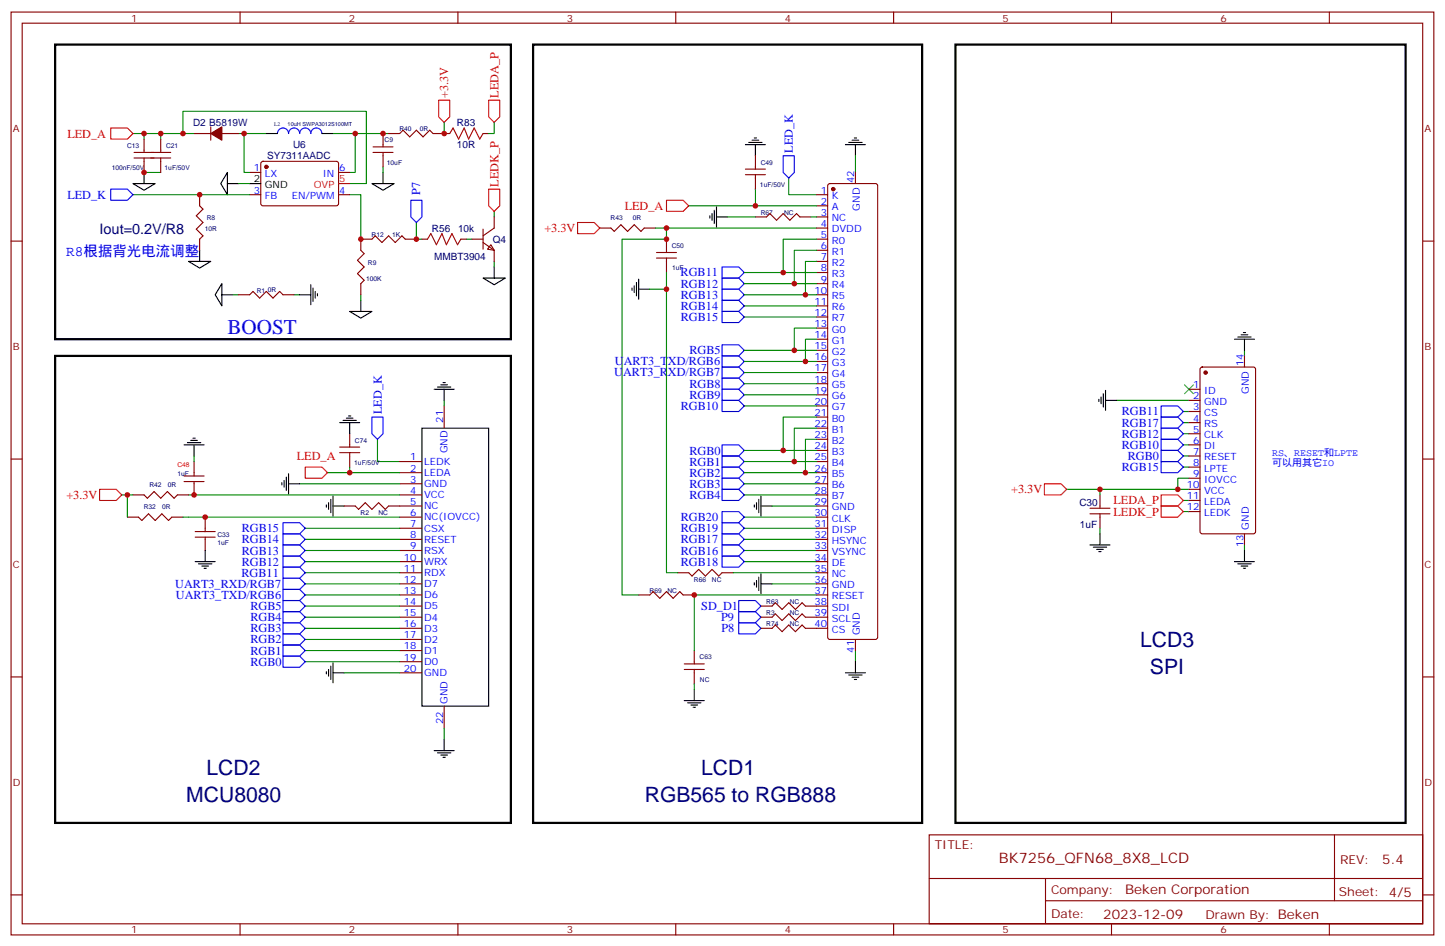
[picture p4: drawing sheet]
<svg xmlns="http://www.w3.org/2000/svg" width="459mm" height="300mm" viewBox="0 0 459 300" stroke-linecap="round" stroke-linejoin="round" font-family="sans-serif">
<g fill="none" stroke="#870000" stroke-width=".35">
<path d="M3.5 3.8h451.6v292.8h-451.6zM7 7.4h444.5v285.7h-444.5zM76.2 3.8v3.6M145.3 3.8v3.6M214.5 3.8v3.6M283.6 3.8v3.6M352.8 3.8v3.6M421.9 3.8v3.6M42.5 50.1h11.7M42.5 48.4h11.7M45.7 44.1v4.3M45.7 50.1v4.6"/>
<path d="M51 44.1v4.3M51 50.1v4.6M61.6 42.4h5.3M66.9 40.3v4.2M70.4 42.4h5.3M79.2 54.7h3.6M83 51.4l.5-.2h23.5l.5 .7-.1 13-.6 .4-23.6-.1-.4-.6v-12.7zM107.5 54.7h3.5M118.4 48.4h6.3M118.4 46.6h6.3M121.6 42.4v4.2M121.6 48.4v4.6"/>
<path d="M123.3 42.4h3.6l1-1.1 2.1 2.1 2.2-2.1 2.1 2.1 2.1-2.1 1 1.1h5.3M153.3 42.4h1.8M236.6 55.4h6.3M236.6 53.7h6.3M239.7 49.4v4.3M239.7 55.4v4.6M262.9 58.5l.5-.3h14.4l.5 .3 .3 .4v143.3l-.3 .5-.5 .2h-14.4l-.5-.3-.2-.4v-143.3zM271.5 54.7v3.5M3.5 76.5h3.5M63.4 61.8v3.5l1 1.1-2.1 2.1 2.1 2.1-2.1 2.1 2.1 2.1-1 1.1v3.5M79.2 61.8h3.6M107.5 61.8h3.5"/>
<path d="M132.2 75.9h-3.6l-1-1.1-2.2 2.1-2.1-2.1-2.1 2.1-2.1-2.1-1.1 1.1h-3.5v3.5l1.1 1.1-2.1 2.1 2.1 2.1-2.1 2.1 2.1 2.1-1.1 1.1v3.5M133.9 75.9h1.8M146.3 75.9h1.7M149.8 75.9h3.5M153.3 76.9l3.5 2.5v3.5M153.3 72.7v6.4M155.8 77.6l1 1.8-2.1-.3zM156.8 68.8v3.6l-3.5 2.4M190.4 72.4h3.5l1 1 2.2-2.1 2.1 2.1 2.1-2.1 2.1 2.1 1.1-1h3.5M211.5 75.9v4.2M239.7 68.8h3.6l1-1 2.2 2.1 2.1-2.1 2.1 2.1 2.1-2.1 1.1 1h3.5M259.2 61.8h3.5"/>
<path d="M259.2 65.3h3.5M259.2 68.8h3.5M259.2 72.4h3.5M259.2 75.9h3.5M259.2 79.4h3.5M451.5 76.5h3.6M75.7 93.5h3.5l1.1-1 2.1 2.1 2.1-2.1 2.1 2.1 2.2-2.1 1 1h3.5M208.4 81.9h6.3M208.4 80.1h6.3M211.5 81.9v4.6M259.2 82.9h3.5M259.2 86.5h3.5"/>
<path d="M259.2 90h3.5M259.2 93.5h3.5M259.2 97h3.5M259.2 100.6h3.5M259.2 104.1h3.5M259.2 107.6h3.5M259.2 111.2h3.5M259.2 114.7h3.5M259.2 118.2h3.5M381.1 116.7l.5-.2h16.2l.6 .4 .1 51.8-.5 .6-16.4 .1-.7-.5v-51.7zM395 112.9v3.6M111 137.6v4.3"/>
<path d="M141 128.8v7.1M259.2 121.7h3.5M259.2 125.3h3.5M259.2 128.8h3.5M259.2 132.3h3.5M259.2 135.9h3.5M259.2 139.4h3.5M377.3 123.5h3.6M377.3 127h3.6M377.3 130.6h3.6M377.3 134.1h3.6M377.3 137.6h3.6"/>
<path d="M3.5 145.6h3.5M42.2 157h3.5l1.1 1.1 2.1-2.1 2.1 2.1 2.1-2.1 2.1 2.1 1.1-1.1h3.5M58.4 151h6.4M58.4 152.8h6.4M61.6 146.4v4.6M61.6 152.8v4.2M107.8 143.6h6.4M107.8 141.9h6.4M111 143.6v4.6M126.9 146.4h7M126.9 150h7M126.9 153.5h7"/>
<path d="M126.9 157h7M259.2 146.4h3.5M259.2 150h3.5M259.2 153.5h3.5M259.2 157h3.5M259.2 142.9h3.5M349.1 157v4.3M377.3 141.1h3.6M377.3 144.7h3.6M377.3 148.2h3.6M377.3 151.7h3.6M377.3 155.3h3.6"/>
<path d="M377.3 158.8h3.6M451.5 145.6h3.6M40.4 164.1h3.6l1 1 2.1-2.1 2.1 2.1 2.2-2.1 2.1 2.1 1-1h3.6M61.9 168.7h6.4M61.9 170.4h6.4M65.1 164.1v4.6M65.1 170.4v4.3M109.2 160.5h3.5l1.1 1.1 2.1-2.1 2.1 2.1 2.2-2.1 2.1 2.1 1-1.1h10.6M126.9 164.1h7M126.9 167.6h7M126.9 171.1h7M126.9 174.7h7"/>
<path d="M126.9 178.2h7M259.2 160.5h3.5M259.2 164.1h3.5M259.2 167.6h3.5M259.2 171.1h3.5M259.2 174.7h3.5M259.2 178.2h3.5M345.9 163h6.4M345.9 161.3h6.4M349.1 163v4.6M377.3 162.3h3.6M395 169.4v3.5"/>
<path d="M126.9 181.7h7M126.9 185.2h7M126.9 188.8h7M126.9 192.3h7M126.9 195.8h7M126.9 199.4h7M202.7 188.8h3.5l1.1-1.1 2.1 2.1 2.1-2.1 2.1 2.1 2.2-2.1 1 1.1h3.5M215.1 181.7h3.5l1 1.1 2.2-2.1 2.1 2.1 2.1-2.1 2.1 2.1 1.1-1.1h3.5M241.5 192.3h3.5l1.1-1.1 2.1 2.2 2.1-2.2 2.1 2.2 2.2-2.2 1 1.1h7.1M241.5 195.8h3.5l1.1-1 2.1 2.1 2.1-2.1 2.1 2.1 2.2-2.1 1 1h7.1M241.5 199.4h3.5l1.1-1.1 2.1 2.1 2.1-2.1 2.1 2.1 2.2-2.1 1 1.1h7.1M259.2 181.7h3.5"/>
<path d="M259.2 185.2h3.5M259.2 188.8h3.5M3.5 214.8h3.5M126.9 202.9h7M126.9 206.4h7M126.9 209.9h7M126.9 213.5h7M217.2 212.4h6.3M217.2 210.6h6.3M220.3 206.4v4.2M220.3 212.4v4.6M271.5 202.9v3.5"/>
<path d="M451.5 214.8h3.6M141 224v7.1M294.9 264.9h156.6v28.2h-156.6zM294.9 278.7h156.5M331.8 278.7v14.1M423.5 264.9v20.9M3.5 283.9h3.5M76.2 293.1v3.5M145.3 293.1v3.5M214.5 293.1v3.5M283.6 293.1v3.5M331.8 285.8h119.6"/>
<path d="M352.8 293.1v3.5M421.9 293.1v3.5M451.5 283.9h3.6"/>
</g>
<g fill="none" stroke="#008700" stroke-width=".35">
<path d="M141 38.8v3.6M156.8 38.8v3.6h-1.7M42.2 42.4h19.4M45.7 54.7h5.3M45.7 42.4v1.7M51 42.4v1.7M58.1 42.4v-7.1h58.2v22.9h-5.3M75.7 42.4h1.8M75.7 58.2h3.5M84.5 42.4h-7v12.3h1.7M105.7 42.4h7M121.6 53v1.7"/>
<path d="M123.3 42.4h-10.6v12.3h-1.7M250.3 56.5v5.3h8.9M271.5 49.4v5.3M42.2 61.8h37M111 61.8h3.5v14.1M132.2 70.6v5.3h1.7M148 75.9h1.8M156.8 67.1v1.7M208 72.4h3.5M230.9 68.8h8.8M239.7 60v5.3h-21.1M239.7 65.3h19.5"/>
<path d="M257.4 68.8h1.8M259.2 72.4h-47.7v3.5h-14.1v112.9h5.3M259.2 79.4h-7.1v10.6M259.2 75.9h-10.6v10.6M73.9 93.5h1.8M93.3 93.5h1.8M114.5 93.5v1.8M156.8 82.9v1.8M211.5 86.5v5.3h-5.3M211.5 91.8v89.9h3.6M236.2 93.5h23M236.2 86.5h23"/>
<path d="M236.2 90h23M236.2 97h23M259.2 82.9h-3.6v10.6M236.2 100.6h23M236.2 118.2h23M236.2 114.7h23M236.2 111.2h23M259.2 107.6h-3.6v7.1M259.2 104.1h-7.1v7.1M395 111.2v1.7M119.8 139.4v7h7.1M141 127v1.8"/>
<path d="M236.2 128.8h23M236.2 125.3h23M236.2 121.7h23M259.2 139.4h-3.6v10.6M259.2 135.9h-7.1v10.5M259.2 132.3h-10.6v10.6M354.4 127h22.9M375.6 137.6h1.7M375.6 134.1h1.7M375.6 130.6h1.7M38.7 157h3.5M40.4 157v7.1"/>
<path d="M59.8 157h67.1M61.6 144.7v1.7M95.1 153.5h31.8M103.9 150h23M111 148.2v1.8M236.2 157h23M236.2 153.5h23M236.2 150h23M236.2 142.9h23M236.2 146.4h23M338.5 155.3h38.8M349.1 155.3v1.7"/>
<path d="M375.6 148.2h1.7M375.6 144.7h1.7M375.6 141.1h1.7M375.6 158.8h1.7M377.3 151.7h-3.5v3.6M58.1 164.1h68.8M96.9 178.2h30M96.9 174.7h30M96.9 171.1h30M96.9 167.6h30M236.2 178.2h23M236.2 174.7h23"/>
<path d="M236.2 171.1h23M236.2 167.6h23M236.2 164.1h23M245 160.5h14.2M349.1 167.6v1.8M375.6 162.3h1.7M395 172.9v1.8M96.9 199.4h30M96.9 195.8h30M96.9 192.3h30M96.9 188.8h30M96.9 185.2h30"/>
<path d="M96.9 181.7h30M232.7 181.7h26.5M245 185.2h14.2M259.2 188.8h-38.9v17.6M96.9 209.9h30M96.9 206.4h30M96.9 202.9h30M109.2 213.5h17.7M220.3 217v1.8M271.5 206.4v3.5M141 231.1v3.5"/>
</g>
<g fill="none" stroke="#000" stroke-width=".35">
<path d="M42.2 58.2h7l-3.5 2.2zM45.7 54.7v3.5M72.2 54.7v7.1l-2.1-3.6zM72.2 58.2h3.5M79.2 58.2h3.6M84.5 42.4h3.6M102.2 42.4h3.5M118 58.2h7.1l-3.5 2.2zM121.6 54.7v3.5M236.6 45.9h6.3M237.6 45.2h4.3M238.7 44.5h2.1"/>
<path d="M239.4 43.8h.7M239.7 45.9v3.5M268.3 45.9h6.4M269.4 45.2h4.2M270.4 44.5h2.2M271.1 43.8h.8M271.5 45.9v3.5M63.4 79.4v3.5M225.3 68.5v.7M226 67.8v2.1M226.7 66.7v4.2M227.4 68.8h3.5"/>
<path d="M227.4 65.7v6.3M59.8 82.9h7.1l-3.5 2.2zM70.4 90v7l-2.1-3.5zM70.4 93.5h3.5M95.1 93.5h3.5M98.6 90.3v6.4M99.3 91.4v4.2M100 92.5v2.1M100.8 93.2v.7M111 98.8h7l-3.5 2.1zM114.5 95.3v3.5M153.3 88.2h7.1l-3.6 2.1z"/>
<path d="M156.8 84.7v3.5M200.6 91.4v.7M201.3 90.7v2.1M202 89.6v4.3M202.7 91.8h3.5M202.7 88.6v6.3M391.8 107.6h6.3M392.9 106.9h4.2M393.9 106.2h2.1M394.6 105.5h.7M395 107.6v3.6M60.5 139.7h2.2"/>
<path d="M61.2 139h.7M107.8 134.1h6.4M108.9 133.4h4.2M109.9 132.7h2.1M110.6 132h.7M111 134.1v3.5M133.9 135.9h21.2v88.1h-21.2zM137.8 123.5h6.3M138.9 122.8h4.2M139.9 122.1h2.1M140.6 121.4h.7M141 123.5v3.5"/>
<path d="M348.8 126.7v.7M349.5 126v2.1M350.2 124.9v4.3M350.9 127h3.5M350.9 123.9v6.3M58.4 141.1h6.4M59.5 140.4h4.2M61.6 141.1v3.6M89.5 153.1v.7M90.2 152.4v2.2M90.9 151.4v4.2M91.6 153.5h3.5"/>
<path d="M91.6 150.3v6.4M104.3 159.5v2.1M105 158.4v4.3M105.7 157.4v6.3M240.1 159.5v2.1M240.8 158.4v4.3M241.5 157.4v6.3M61.9 178.2h6.4M63 178.9h4.2M64.1 179.6h2.1M65.1 174.7v3.5M103.6 160.2v.7"/>
<path d="M105.7 160.5h3.5M239.4 160.2v.7M241.5 160.5h3.5M345.9 172.9h6.4M347 173.6h4.2M348.1 174.3h2.1M348.8 175h.7M349.1 169.4v3.5M391.8 178.2h6.3M392.9 178.9h4.2M393.9 179.6h2.1M395 174.7v3.5"/>
<path d="M64.8 180.3h.7M239.4 184.9v.7M240.1 184.2v2.1M240.8 183.1v4.3M241.5 185.2h3.5M241.5 182.1v6.3M394.6 180.3h.7M103.6 213.1v.7M104.3 212.4v2.1M105 211.3v4.3M105.7 213.5h3.5M105.7 210.3v6.3"/>
<path d="M220.3 218.8v3.5M268.3 213.5h6.4M269.4 214.2h4.2M270.4 214.9h2.2M271.1 215.6h.8M271.5 209.9v3.6M137.8 238.2h6.3M138.9 238.9h4.2M139.9 239.6h2.1M141 234.6v3.6M217.2 222.3h6.3M218.2 223h4.3"/>
<path d="M219.3 223.7h2.1M220 224.4h.7M140.6 240.3h.7"/>
</g>
<g fill="none" stroke="#00f" stroke-width=".35">
<path d="M88.1 42.4a1.76 1.76 0 0 1 1.7-1.8 1.76 1.76 0 0 1 1.8 1.8 1.76 1.76 0 0 1 1.7-1.8 1.76 1.76 0 0 1 1.8 1.8 1.76 1.76 0 0 1 1.8-1.8 1.76 1.76 0 0 1 1.7 1.8 1.76 1.76 0 0 1 1.8-1.8 1.76 1.76 0 0 1 1.8 1.8M248.6 49.4h3.5v5.3l-1.8 1.8-1.7-1.8zM35.1 60h5.3l1.8 1.8-1.8 1.7h-5.3zM130.4 63.5h3.5v5.3l-1.7 1.8-1.8-1.8zM229.2 98.8h5.3l1.7 1.8-1.7 1.7h-5.3zM229.2 95.3h5.3l1.7 1.7-1.7 1.8h-5.3zM229.2 91.8h5.3l1.7 1.7-1.7 1.8h-5.3zM229.2 88.2h5.3l1.7 1.8-1.7 1.8h-5.3zM229.2 84.7h5.3l1.7 1.8-1.7 1.7h-5.3zM229.2 120h5.3l1.7 1.7-1.7 1.8h-5.3zM229.2 116.5h5.3l1.7 1.7-1.7 1.8h-5.3zM229.2 112.9h5.3l1.7 1.8-1.7 1.8h-5.3z"/>
<path d="M229.2 109.4h5.3l1.7 1.8-1.7 1.7h-5.3zM118 132.3h3.6v5.3l-1.8 1.8-1.8-1.8zM229.2 127h5.3l1.7 1.8-1.7 1.8h-5.3zM229.2 123.5h5.3l1.7 1.8-1.7 1.7h-5.3zM368.5 139.4h5.3l1.8 1.7-1.8 1.8h-5.3zM368.5 135.9h5.3l1.8 1.7-1.8 1.8h-5.3zM368.5 128.8h5.3l1.8 1.8-1.8 1.7h-5.3zM368.5 132.3h5.3l1.8 1.8-1.8 1.8h-5.3zM229.2 155.3h5.3l1.7 1.7-1.7 1.8h-5.3zM229.2 151.7h5.3l1.7 1.8-1.7 1.8h-5.3zM229.2 148.2h5.3l1.7 1.8-1.7 1.7h-5.3zM229.2 144.7h5.3l1.7 1.7-1.7 1.8h-5.3z"/>
<path d="M229.2 141.1h5.3l1.7 1.8-1.7 1.8h-5.3zM368.5 146.4h5.3l1.8 1.8-1.8 1.8h-5.3zM368.5 142.9h5.3l1.8 1.8-1.8 1.7h-5.3zM89.8 180h5.3l1.8 1.7-1.8 1.8h-5.3zM89.8 176.4h5.3l1.8 1.8-1.8 1.8h-5.3zM89.8 172.9h5.3l1.8 1.8-1.8 1.7h-5.3zM89.8 169.4h5.3l1.8 1.7-1.8 1.8h-5.3zM89.8 165.8h5.3l1.8 1.8-1.8 1.8h-5.3zM229.2 176.4h5.3l1.7 1.8-1.7 1.8h-5.3zM229.2 172.9h5.3l1.7 1.8-1.7 1.7h-5.3zM229.2 169.4h5.3l1.7 1.7-1.7 1.8h-5.3zM229.2 165.8h5.3l1.7 1.8-1.7 1.8h-5.3z"/>
<path d="M229.2 162.3h5.3l1.7 1.8-1.7 1.7h-5.3zM89.8 197.6h5.3l1.8 1.8-1.8 1.7h-5.3zM89.8 194.1h5.3l1.8 1.7-1.8 1.8h-5.3zM89.8 190.5h5.3l1.8 1.8-1.8 1.8h-5.3zM89.8 187h5.3l1.8 1.8-1.8 1.7h-5.3zM89.8 183.5h5.3l1.8 1.7-1.8 1.8h-5.3zM234.5 194.1h5.2l1.8 1.7-1.8 1.8h-5.2zM234.5 197.6h5.2l1.8 1.8-1.8 1.7h-5.2zM234.5 190.5h5.2l1.8 1.8-1.8 1.8h-5.2zM89.8 208.2h5.3l1.8 1.7-1.8 1.8h-5.3zM89.8 204.6h5.3l1.8 1.8-1.8 1.8h-5.3zM89.8 201.1h5.3l1.8 1.8-1.8 1.7h-5.3z"/>
</g>
<g fill="#870000" stroke="#870000" stroke-width=".35">
<path d="M66.9 42.4l3.5-2.1v4.2z"/>
<circle cx="264.4" cy="60" r=".53"/>
<circle cx="84.5" cy="53" r=".53"/>
<circle cx="382.6" cy="118.2" r=".53"/>
</g>
<path d="M17.5 14.1h144.6v93.5h-144.6zM169.2 14.1h123.5v247h-123.5zM303.2 14.1h142.9v247h-142.9zM17.5 112.9h144.6v148.2h-144.6z" fill="none" stroke="#000" stroke-width=".71"/>
<path d="M139.2 31.8h3.5v5.3l-1.7 1.7-1.8-1.7zM155.1 31.8h3.5v5.3l-1.8 1.7-1.7-1.7zM35.1 40.6h5.3l1.8 1.8-1.8 1.7h-5.3zM107.5 58.2h3.5M155.1 60h3.5v5.3l-1.8 1.8-1.7-1.8zM183.3 70.6h5.3l1.8 1.8-1.8 1.7h-5.3zM211.5 63.5h5.3l1.8 1.8-1.8 1.8h-5.3zM31.6 155.3h5.3l1.8 1.7-1.8 1.8h-5.3zM96.9 148.2h5.3l1.7 1.8-1.7 1.7h-5.3zM331.5 153.5h5.3l1.7 1.8-1.7 1.7h-5.3zM368.5 157h5.3l1.8 1.8-1.8 1.7h-5.3zM368.5 160.5h5.3l1.8 1.8-1.8 1.8h-5.3z" fill="none" stroke="#f00" stroke-width=".35"/>
<path d="M375.9 122.1l2.8 2.8M378.7 122.1l-2.8 2.8" fill="none" stroke="#3c3" stroke-width=".35"/>
<path d="M142.7 42.4l1.1-1.8 1.8 3.5 1.7-3.5 1.4 3.5 1.8-3.5 1.8 3.5 1-1.7M135.7 75.9l1-1.8 1.8 3.5 1.8-3.5 1.4 3.5 1.7-3.5 1.8 3.5 1.1-1.7" fill="none" stroke="#a10000" stroke-width=".35"/>
<g fill="#c00">
<circle cx="61.6" cy="157" r=".88"/>
<circle cx="65.1" cy="164.1" r=".88"/>
<circle cx="40.4" cy="157" r=".88"/>
<circle cx="211.5" cy="91.8" r=".88"/>
<circle cx="112.7" cy="42.4" r=".88"/>
<circle cx="51" cy="42.4" r=".88"/>
<circle cx="45.7" cy="42.4" r=".88"/>
<circle cx="77.5" cy="42.4" r=".88"/>
<circle cx="45.7" cy="54.7" r=".88"/>
<circle cx="58.1" cy="42.4" r=".88"/>
<circle cx="239.7" cy="65.3" r=".88"/>
<circle cx="211.5" cy="75.9" r=".88"/>
<circle cx="211.5" cy="72.4" r=".88"/>
<circle cx="255.6" cy="93.5" r=".88"/>
<circle cx="252.1" cy="90" r=".88"/>
<circle cx="248.6" cy="86.5" r=".88"/>
<circle cx="255.6" cy="150" r=".88"/>
<circle cx="255.6" cy="114.7" r=".88"/>
<circle cx="252.1" cy="146.4" r=".88"/>
<circle cx="248.6" cy="142.9" r=".88"/>
<circle cx="252.1" cy="111.2" r=".88"/>
<circle cx="121.6" cy="42.4" r=".88"/>
<circle cx="111" cy="150" r=".88"/>
<circle cx="220.3" cy="188.8" r=".88"/>
<circle cx="63.4" cy="61.8" r=".88"/>
<circle cx="349.1" cy="155.3" r=".88"/>
<circle cx="373.8" cy="155.3" r=".88"/>
<circle cx="141" cy="42.4" r=".88"/>
<circle cx="114.5" cy="75.9" r=".88"/>
<circle cx="132.2" cy="75.9" r=".88"/>
</g>
<text font-size="6.7" fill="#00f" x="72.2" y="105.9">BOOST</text>
<g font-size="6.7" fill="#000080">
<text x="361.9" y="205.1">LCD3</text>
<text x="365" y="214">SPI</text>
<text x="65.5" y="245.7">LCD2</text>
<text x="222.5" y="245.7">LCD1</text>
<text x="59.1" y="254.6">MCU8080</text>
<text x="204.6" y="254.6">RGB565 to RGB888</text>
</g>
<text font-size="4.6" fill="#000080" x="31.6" y="74.1">Iout=0.2V/R8</text>
<text font-size="4.6" fill="#00f" x="21" y="81.2">R8根据背光电流调整</text>
<text font-size="4.6" fill="#800" x="317" y="273.9">BK7256_QFN68_8X8_LCD</text>
<g font-size="4.2" fill="#800">
<text x="438.7" y="274.1">5.4</text>
<text x="357.1" y="283.7">Beken Corporation</text>
<text x="350.2" y="291.5">2023-12-09</text>
</g>
<g font-size="3.9" fill="#f00">
<text x="142.2" y="31" transform="rotate(-90 142.2 31)">+3.3V</text>
<text x="158.2" y="31.1" transform="rotate(-90 158.2 31.1)">LEDA_P</text>
<text x="21.4" y="43.7">LED_A</text>
<text x="158.2" y="59.3" transform="rotate(-90 158.2 59.3)">LEDK_P</text>
<text x="198.3" y="66.6">LED_A</text>
<text x="172.8" y="73.6">+3.3V</text>
<text x="94.2" y="145.9">LED_A</text>
<text x="21.1" y="158.2">+3.3V</text>
<text x="320.9" y="156.5">+3.3V</text>
<text x="353.4" y="160">LEDA_P</text>
<text x="353.4" y="163.6">LEDK_P</text>
</g>
<g font-size="3.9" fill="#00f">
<text x="251.7" y="48.5" transform="rotate(-90 251.7 48.5)">LED_K</text>
<text x="21.4" y="63.1">LED_K</text>
<text x="133.4" y="61.9" transform="rotate(-90 133.4 61.9)">P7</text>
<text x="216" y="87.7">RGB11</text>
<text x="216.1" y="94.8">RGB13</text>
<text x="216.1" y="91.2">RGB12</text>
<text x="216.1" y="101.8">RGB15</text>
<text x="216.1" y="98.3">RGB14</text>
<text x="218.8" y="112.4">RGB5</text>
<text x="195" y="119.4">UART3_RXD/RGB7</text>
<text x="195.2" y="115.9">UART3_TXD/RGB6</text>
<text x="218.8" y="123">RGB8</text>
<text x="121.1" y="131.4" transform="rotate(-90 121.1 131.4)">LED_K</text>
<text x="216.1" y="130.1">RGB10</text>
<text x="218.8" y="126.5">RGB9</text>
<text x="356" y="131.8">RGB11</text>
<text x="356" y="135.3">RGB17</text>
<text x="356" y="142.4">RGB10</text>
<text x="356" y="138.8">RGB12</text>
<text x="218.8" y="147.7">RGB1</text>
<text x="218.8" y="144.2">RGB0</text>
<text x="356" y="149.5">RGB15</text>
<text x="357.9" y="145.9">RGB0</text>
<text x="218.8" y="154.8">RGB3</text>
<text x="218.8" y="151.3">RGB2</text>
<text x="218.8" y="158.3">RGB4</text>
<text x="216.1" y="165.4">RGB20</text>
<text x="76.7" y="172.4">RGB14</text>
<text x="76.7" y="168.9">RGB15</text>
<text x="216.1" y="172.4">RGB17</text>
<text x="216.1" y="168.9">RGB19</text>
<text x="76.7" y="179.5">RGB12</text>
<text x="76.7" y="175.9">RGB13</text>
<text x="216.1" y="179.5">RGB18</text>
<text x="216.1" y="176">RGB16</text>
<text x="76.6" y="183">RGB11</text>
<text x="55.6" y="186.5">UART3_RXD/RGB7</text>
<text x="55.8" y="190">UART3_TXD/RGB6</text>
<text x="79.5" y="197.1">RGB4</text>
<text x="79.5" y="193.6">RGB5</text>
<text x="222.6" y="193.5">SD_D1</text>
<text x="228.8" y="197.1">P9</text>
<text x="79.5" y="200.6">RGB3</text>
<text x="228.9" y="200.7">P8</text>
<text x="79.5" y="207.7">RGB1</text>
<text x="79.5" y="204.2">RGB2</text>
<text x="79.5" y="211.2">RGB0</text>
</g>
<g font-size="3.9" fill="#800">
<text x="296.7" y="269.5">TITLE:</text>
<text x="425.3" y="274.1">REV:</text>
<text x="333.6" y="283.7">Company:</text>
<text x="424.9" y="284.3">Sheet: 4/5</text>
<text x="333.6" y="291.3">Date:</text>
<text x="382.6" y="291.4">Draw</text>
<text x="392.8" y="291.4">n By: Beken</text>
</g>
<g font-size="3.2" fill="#800">
<text x="41.6" y="6.8">1</text>
<text x="110.8" y="6.8">2</text>
<text x="179.9" y="6.8">3</text>
<text x="249" y="6.8">4</text>
<text x="318.2" y="6.8">5</text>
<text x="387.3" y="6.8">6</text>
<text x="4" y="41.9">A</text>
<text x="452.1" y="41.9">A</text>
<text x="4" y="111.1">B</text>
<text x="452.1" y="111.1">B</text>
<text x="4" y="180.2">C</text>
<text x="452.1" y="180.2">C</text>
<text x="4" y="249.4">D</text>
<text x="452.1" y="249.4">D</text>
<text x="41.6" y="296.1">1</text>
<text x="110.8" y="296.1">2</text>
<text x="179.9" y="296.1">3</text>
<text x="249" y="296.1">4</text>
<text x="318.2" y="296.1">5</text>
<text x="387.3" y="296.1">6</text>
</g>
<g font-size="3.2" fill="#000080">
<text x="61.3" y="40">D2 B5819W</text>
<text x="145" y="40">R83</text>
<text x="93" y="47">U6</text>
<text x="145" y="47">10R</text>
<text x="84.8" y="50.5">SY7311AADC</text>
<text x="137.1" y="73.5">R56</text>
<text x="145.4" y="73.5">10k</text>
<text x="156.4" y="77">Q4</text>
<text x="137.8" y="82.3">MMBT3904</text>
<text x="342.6" y="160.6">C30</text>
<text x="342.7" y="167.7">1uF</text>
</g>
<g font-size="3.2" fill="#00f">
<text x="80.6" y="54.4">1</text>
<text x="84.1" y="56.1">LX</text>
<text x="102.4" y="56.1">IN</text>
<text x="107.6" y="54.4">6</text>
<text x="271.1" y="58.1" transform="rotate(-90 271.1 58.1)">42</text>
<text x="80.6" y="61.4">3</text>
<text x="84.1" y="63.2">FB</text>
<text x="92.6" y="63.2">EN/PWM</text>
<text x="107.6" y="61.4">4</text>
<text x="260.5" y="61.4">1</text>
<text x="260.5" y="64.9">2</text>
<text x="264" y="63.2">K</text>
<text x="260.5" y="68.5">3</text>
<text x="264" y="66.7">A</text>
<text x="264" y="70.2">NC</text>
<text x="272.9" y="66.8" transform="rotate(-90 272.9 66.8)">GND</text>
<text x="260.5" y="72">4</text>
<text x="260.5" y="75.5">5</text>
<text x="264" y="73.8">DVDD</text>
<text x="264" y="77.3">R0</text>
<text x="260.5" y="79.1">6</text>
<text x="260.5" y="82.6">7</text>
<text x="264" y="80.8">R1</text>
<text x="260.5" y="86.1">8</text>
<text x="260.5" y="89.6">9</text>
<text x="264" y="84.3">R2</text>
<text x="264" y="87.9">R3</text>
<text x="258.5" y="93.2">10</text>
<text x="264" y="91.4">R4</text>
<text x="264" y="94.9">R5</text>
<text x="258.5" y="96.7">11</text>
<text x="258.5" y="100.2">12</text>
<text x="264" y="98.5">R6</text>
<text x="264" y="102">R7</text>
<text x="258.5" y="103.8">13</text>
<text x="258.5" y="107.3">14</text>
<text x="264" y="105.5">G0</text>
<text x="258.5" y="110.8">15</text>
<text x="264" y="109">G1</text>
<text x="264" y="112.6">G2</text>
<text x="258.5" y="114.3">16</text>
<text x="258.5" y="117.9">17</text>
<text x="264" y="116.1">G3</text>
<text x="264" y="119.6">G4</text>
<text x="394.6" y="116.3" transform="rotate(-90 394.6 116.3)">14</text>
<text x="258.5" y="121.4">18</text>
<text x="258.5" y="124.9">19</text>
<text x="264" y="123.2">G5</text>
<text x="378.7" y="123.2">1</text>
<text x="382.2" y="124.9">ID</text>
<text x="396.4" y="125" transform="rotate(-90 396.4 125)">GND</text>
<text x="258.5" y="128.4">20</text>
<text x="258.5" y="132">21</text>
<text x="264" y="126.7">G6</text>
<text x="264" y="130.2">G7</text>
<text x="378.7" y="126.7">2</text>
<text x="378.7" y="130.2">3</text>
<text x="382.2" y="128.4">GND</text>
<text x="382.2" y="132">CS</text>
<text x="140.6" y="134.1" transform="rotate(-90 140.6 134.1)">21</text>
<text x="258.5" y="135.5">22</text>
<text x="264" y="133.7">B0</text>
<text x="264" y="137.3">B1</text>
<text x="378.7" y="133.7">4</text>
<text x="378.7" y="137.3">5</text>
<text x="382.2" y="135.5">RS</text>
<text x="142" y="143.8" transform="rotate(-90 142 143.8)">GND</text>
<text x="258.5" y="139">23</text>
<text x="258.5" y="142.6">24</text>
<text x="264" y="140.8">B2</text>
<text x="378.7" y="140.8">6</text>
<text x="382.2" y="139">CLK</text>
<text x="382.2" y="142.6">DI</text>
<text x="130.1" y="146.1">1</text>
<text x="130.1" y="149.6">2</text>
<text x="134.6" y="147.5">LEDK</text>
<text x="258.5" y="146.1">25</text>
<text x="258.5" y="149.6">26</text>
<text x="264" y="144.3">B3</text>
<text x="264" y="147.8">B4</text>
<text x="378.7" y="144.3">7</text>
<text x="378.7" y="147.8">8</text>
<text x="382.2" y="146.1">RESET</text>
<text x="382.2" y="149.6">LPTE</text>
<text x="403.8" y="144.7">RS、RESET和LPTE</text>
<text x="403.8" y="147.8">可以用其它IO</text>
<text x="130.1" y="153.1">3</text>
<text x="134.6" y="151">LEDA</text>
<text x="134.6" y="154.6">GND</text>
<text x="258.5" y="153.1">27</text>
<text x="264" y="151.4">B5</text>
<text x="264" y="154.9">B6</text>
<text x="376.7" y="154.9">10</text>
<text x="378.7" y="151.4">9</text>
<text x="382.2" y="153.1">IOVCC</text>
<text x="130.1" y="156.7">4</text>
<text x="130.1" y="160.2">5</text>
<text x="134.6" y="158.1">VCC</text>
<text x="134.6" y="161.6">NC</text>
<text x="258.5" y="156.7">28</text>
<text x="258.5" y="160.2">29</text>
<text x="264" y="158.4">B7</text>
<text x="264" y="162">GND</text>
<text x="376.7" y="158.4">11</text>
<text x="376.7" y="162">12</text>
<text x="382.2" y="156.7">VCC</text>
<text x="382.2" y="160.2">LEDA</text>
<text x="130.1" y="163.7">6</text>
<text x="130.1" y="167.3">7</text>
<text x="134.6" y="165.1">NC(IOVCC)</text>
<text x="258.5" y="163.7">30</text>
<text x="258.5" y="167.3">31</text>
<text x="264" y="165.5">CLK</text>
<text x="382.2" y="163.7">LEDK</text>
<text x="130.1" y="170.8">8</text>
<text x="134.6" y="168.7">CSX</text>
<text x="134.6" y="172.2">RESET</text>
<text x="258.5" y="170.8">32</text>
<text x="264" y="169">DISP</text>
<text x="264" y="172.5">HSYNC</text>
<text x="394.6" y="173.6" transform="rotate(-90 394.6 173.6)">13</text>
<text x="396.4" y="168.1" transform="rotate(-90 396.4 168.1)">GND</text>
<text x="128.1" y="177.8">10</text>
<text x="130.1" y="174.3">9</text>
<text x="134.6" y="175.7">RSX</text>
<text x="134.6" y="179.2">WRX</text>
<text x="258.5" y="174.3">33</text>
<text x="258.5" y="177.8">34</text>
<text x="264" y="176.1">VSYNC</text>
<text x="264" y="179.6">DE</text>
<text x="128.1" y="181.4">11</text>
<text x="128.1" y="184.9">12</text>
<text x="134.6" y="182.8">RDX</text>
<text x="258.5" y="181.4">35</text>
<text x="258.5" y="184.9">36</text>
<text x="264" y="183.1">NC</text>
<text x="128.1" y="188.4">13</text>
<text x="128.1" y="191.9">14</text>
<text x="134.6" y="186.3">D7</text>
<text x="134.6" y="189.8">D6</text>
<text x="258.5" y="188.4">37</text>
<text x="258.5" y="191.9">38</text>
<text x="264" y="186.7">GND</text>
<text x="264" y="190.2">RESET</text>
<text x="128.1" y="195.5">15</text>
<text x="134.6" y="193.4">D5</text>
<text x="134.6" y="196.9">D4</text>
<text x="258.5" y="195.5">39</text>
<text x="264" y="193.7">SDI</text>
<text x="264" y="197.2">SCL</text>
<text x="128.1" y="199">16</text>
<text x="128.1" y="202.5">17</text>
<text x="134.6" y="200.4">D3</text>
<text x="134.6" y="203.9">D2</text>
<text x="258.5" y="199">40</text>
<text x="264" y="200.8">CS</text>
<text x="272.9" y="201.6" transform="rotate(-90 272.9 201.6)">GND</text>
<text x="128.1" y="206.1">18</text>
<text x="128.1" y="209.6">19</text>
<text x="134.6" y="207.5">D1</text>
<text x="271.1" y="207.1" transform="rotate(-90 271.1 207.1)">41</text>
<text x="128.1" y="213.1">20</text>
<text x="134.6" y="211">D0</text>
<text x="134.6" y="214.5">GND</text>
<text x="142" y="223.3" transform="rotate(-90 142 223.3)">GND</text>
<text x="140.6" y="229.8" transform="rotate(-90 140.6 229.8)">22</text>
</g>
<g font-size="3.2">
<text x="80.6" y="57.9">2</text>
<text x="84.1" y="59.7">GND</text>
</g>
<g font-size="3.2" fill="#f00">
<text x="99.6" y="59.7">OVP</text>
<text x="107.6" y="57.9">5</text>
</g>
<g font-size="2.1" fill="#000080">
<text x="126.8" y="41.7">R40</text>
<text x="133.3" y="41.6">0R</text>
<text x="40.3" y="46.9">C13</text>
<text x="52.7" y="46.9">C21</text>
<text x="122" y="45.2">C9</text>
<text x="52.2" y="54">1uF/50V</text>
<text x="122.8" y="52.2">10uF</text>
<text x="241.4" y="52.3">C49</text>
<text x="35.5" y="54">100nF/50V</text>
<text x="241.2" y="59.3">1uF/50V</text>
<text x="65.6" y="69.9">R8</text>
<text x="193.8" y="69.9">R43</text>
<text x="200.8" y="69.9">0R</text>
<text x="241.4" y="68.1">R67</text>
<text x="248.9" y="68.1">NC</text>
<text x="65" y="73.4">10R</text>
<text x="118" y="75.2">R12</text>
<text x="124.4" y="75.2">1K</text>
<text x="116.7" y="84">R9</text>
<text x="213.2" y="78.7">C50</text>
<text x="116.2" y="89.3">100K</text>
<text x="213.3" y="85.7">1uF</text>
<text x="81.5" y="92.8">R1</text>
<text x="85" y="92.8">0R</text>
<text x="112.7" y="140.5">C74</text>
<text x="112.4" y="147.5">1uF/50V</text>
<text x="47.4" y="154.5">R42</text>
<text x="53.2" y="154.5">0R</text>
<text x="56.3" y="151">1uF</text>
<text x="45.6" y="161.6">R32</text>
<text x="51.5" y="161.6">0R</text>
<text x="114.4" y="163.4">R2</text>
<text x="120.1" y="163.4">NC</text>
<text x="69" y="172.9">1uF</text>
<text x="69" y="170.4">C33</text>
<text x="220.3" y="184.5">R66</text>
<text x="225.9" y="184.5">NC</text>
<text x="206.1" y="188.1">R69</text>
<text x="211.8" y="188.1">NC</text>
<text x="243.2" y="191.6">R63</text>
<text x="250.6" y="191.6">NC</text>
<text x="243.2" y="195.1">R3</text>
<text x="250.6" y="195.1">NC</text>
<text x="243.2" y="198.6">R74</text>
<text x="250.6" y="198.6">NC</text>
<text x="222" y="209.2">C63</text>
<text x="222.1" y="216.3">NC</text>
</g>
<text font-size="2.1" fill="#f00" x="56.3" y="148.2">C48</text>
<g font-size="1.8" fill="#000080">
<text x="87" y="39.8">L2</text>
<text x="91.3" y="39.9">10uH SWPA3012S100MT</text>
</g>
</svg>
